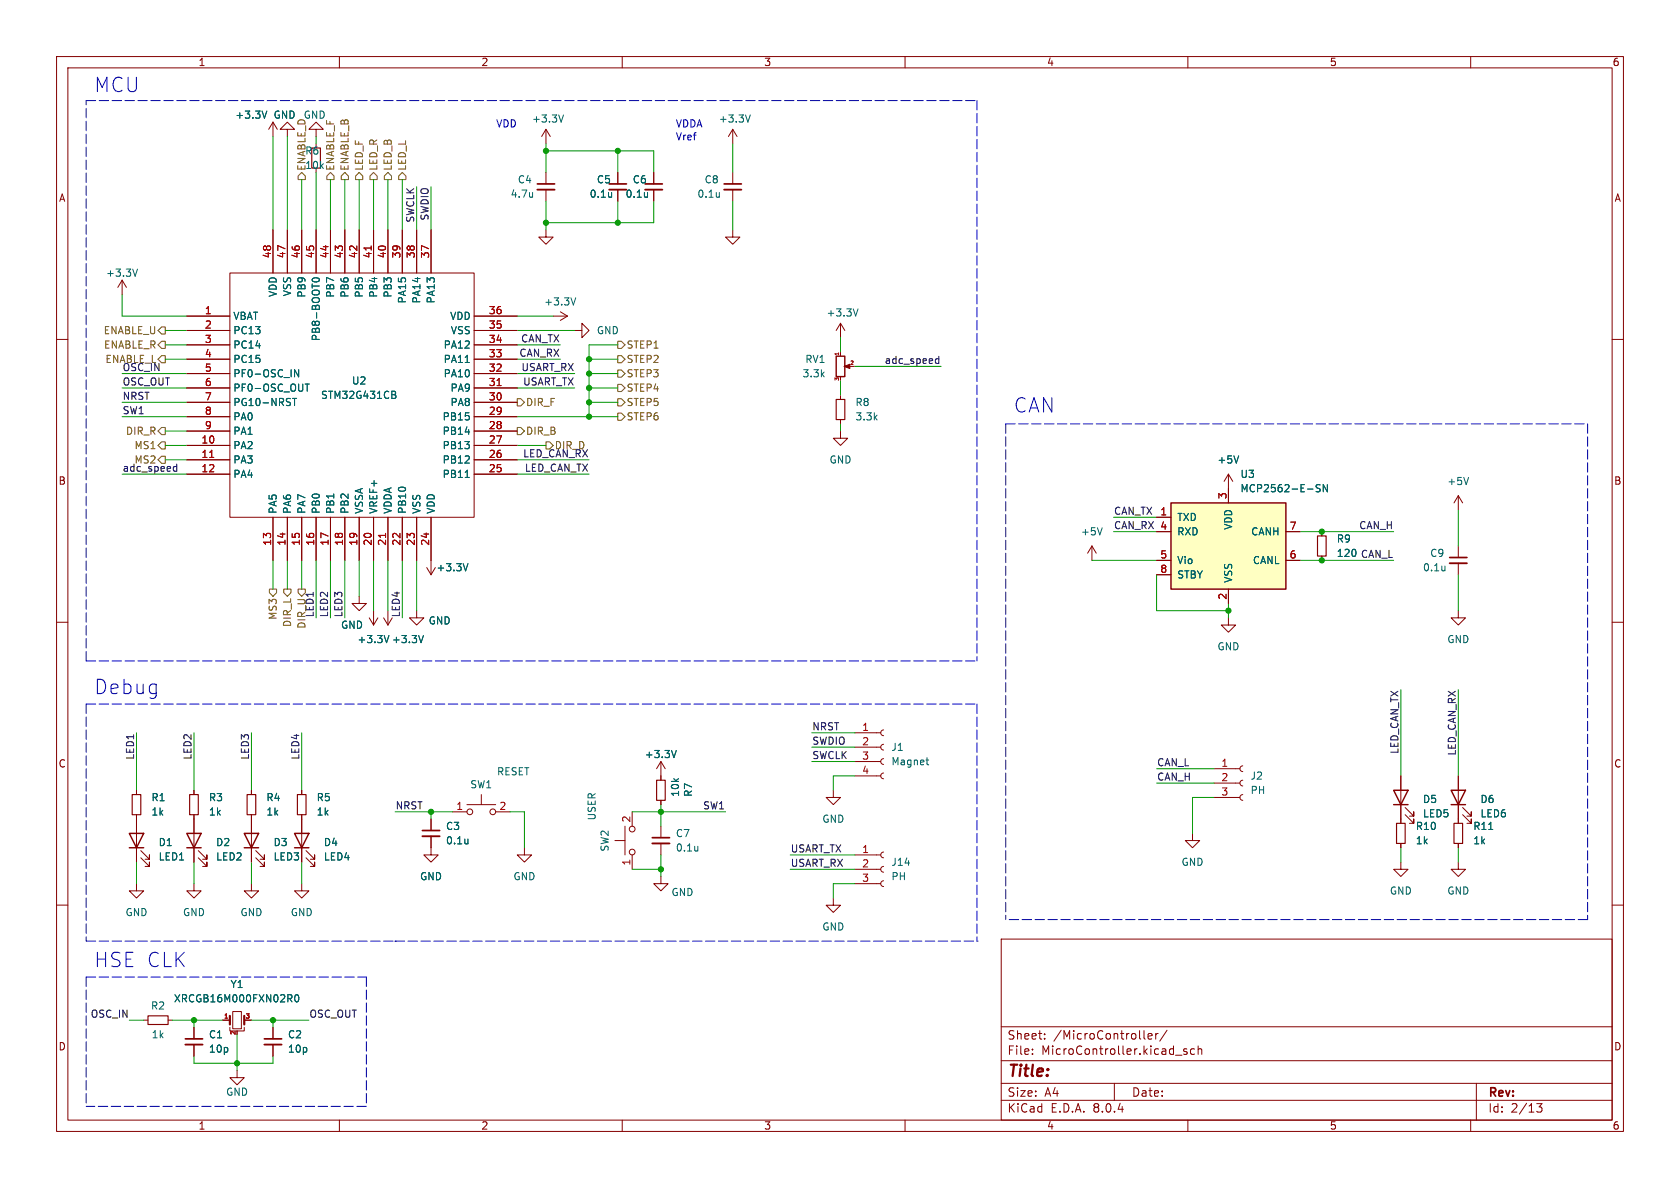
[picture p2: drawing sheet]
<svg xmlns="http://www.w3.org/2000/svg" width="297mm" height="210mm" viewBox="0 0 297 210" stroke-linecap="round" stroke-linejoin="round" font-family="sans-serif">
<g fill="none" stroke="#840000" stroke-width=".18">
<path d="M10 10h277v190h-277zM12 12h273v186h-273zM60 10v2M110 10v2M160 10v2M210 10v2M260 10v2M10 60h2M96.5 40.6v1.3h1.3l-1.3 1.3-1.3-1.3h1.3M148.6 57.2v2.5M148.6 57.2l-.8 1.2M148.6 57.2l.8 1.2"/>
<path d="M285 60h2M148.6 62.2v.7M148.6 66.7v.6M150.1 64.8h1M10 110h2M285 110h2M24.1 139.7v.8M34.3 139.7v.8M53.3 139.7v.8M147.3 139.7v1.3h1.3l-1.3 1.2-1.3-1.2h1.3M151.1 137.2h4.6M151.1 134.6h4.6"/>
<path d="M151.1 132.1h4.6M151.1 129.5h4.6M156.2 136.7l-.3 .1-.2 .4 .2 .3 .3 .2M156.2 134.1l-.3 .2-.2 .3 .2 .4 .3 .1M156.2 131.6l-.3 .1-.2 .4 .2 .3 .3 .2M156.2 129l-.3 .2-.2 .3 .2 .4 .3 .1M214.6 138.4h4.6M214.6 135.9h4.6M219.7 137.9l-.3 .2-.2 .3 .2 .4 .3 .1M219.7 135.4l-.3 .1-.2 .4 .2 .3 .3 .2M247.6 137.2v8.3M10 160h2"/>
<path d="M24.1 156.2v1.3h1.3l-1.3 1.3-1.2-1.3h1.2M24.1 144v.8M34.3 156.2v1.3h1.3l-1.3 1.3-1.3-1.3h1.3M34.3 144v8.4M35.1 151.6l1.5 1.6v-.8v.8h-.8M35.1 150.4l1.5 1.5v-.8v.8h-.8M53.3 144v.8M151.1 156.2h4.6M151.1 153.7h4.6M151.1 151.1h4.6M156.2 155.7l-.3 .2-.2 .3 .2 .4 .3 .1M156.2 153.2l-.3 .1-.2 .4 .2 .3 .3 .2"/>
<path d="M156.2 150.6l-.3 .2-.2 .3 .2 .4 .3 .1M214.6 141h4.6M219.7 140.5l-.3 .1-.2 .4 .2 .3 .3 .2M247.6 152.4v1.3h1.3l-1.3 1.2-1.2-1.2h1.2M247.6 149.1v.8M248.4 144l1.5 1.5v-.7v.7h-.7M248.4 142.7l1.5 1.6v-.8v.8h-.7M285 160h2M177 166h108v32h-108zM60 198v2M110 198v2M160 198v2"/>
<path d="M177 194.5h108M177 191.5h108M177 187.5h108M177 181.5h108M182.5 186.3v.1M182.5 185.5v.1M184.7 183.6v.1M184.7 182.8v.1M197 191.5v3M202.3 183.6l.2 .1M203 183.2l.7-.1-.1-.3-.4-.1-.2 .2v.7h.6M204.3 182.7v1"/>
<path d="M204.7 182.7l-.2 .1-.2 .2M206.3 182.1l-1.3 2M207.8 186.5h1.2M209.8 185.5l-.3-.1-.3 .2 .1 .2 .5 .2v.3h-.6M210 198v2M211.2 185.5l-.5-.1-.2 .3v.4l.1 .2h.6M211.8 185.5l.2-.1 .4 .1 .1 .9M211.8 184.9v1.5M260 198v2M261 191.5v6.5M271.7 195.1h.9l-.5 .6 .4 .1v.7l-.2 .1-.6-.1"/>
</g>
<path d="M151.7 54.6l-.4 1.3M163.7 134.4h.5M163.9 135.1l.3 .1" fill="none" stroke="#006464" stroke-width=".18"/>
<path d="M23.4 140.5h1.5v3.5h-1.5zM33.5 140.5h1.6v3.5h-1.6zM52.6 140.5h1.5v3.5h-1.5zM246.9 145.5h1.5v3.6h-1.5z" fill="none" stroke="#840000" stroke-width=".2"/>
<path d="M149.2 64.8l1-.4v.8l-1-.4h.3z" fill="#840000" stroke="#840000" stroke-width=".18"/>
<path d="M147.8 63h1.6v3.6h-1.6zM246.4 139.7h2.5l-1.3 2.5zM33 147.3h2.6l-1.3 2.6zM33 149.9h2.6M246.4 142.2h2.5" fill="none" stroke="#840000" stroke-width=".25"/>
<path d="M148.3 62.4v.3" fill="none" stroke="#a90000" stroke-width=".18"/>
<path d="M207 88.9h20.3v15.2h-20.3z" fill="#ffffc2"/>
<path d="M207 88.9h20.3v15.2h-20.3zM256.5 139.7h2.6l-1.3 2.5zM22.9 147.3h2.5l-1.3 2.6zM22.9 149.9h2.5M43.2 147.3h2.5l-1.3 2.6zM43.2 149.9h2.5M52.1 147.3h2.5l-1.3 2.6zM52.1 149.9h2.5M256.5 142.2h2.6" fill="none" stroke="#840000" stroke-width=".25"/>
<g fill="none" stroke="#840000" stroke-width=".18">
<path d="M48.3 21.6l-.8 1.3M48.3 21.6v2.5M48.3 21.6l.7 1.3M50.8 22.9h1.3l-1.3-1.3-1.3 1.3h1.3v1.2M55.9 22.9h1.2l-1.2-1.3-1.3 1.3h1.3v1.2M55.9 25.4v.8M96.5 22.9v2.5M96.5 30.5v2M96.5 33.5v2.1M96.5 22.9l-.7 1.2M96.5 22.9l.8 1.2M109.2 30.5v2"/>
<path d="M109.2 33.5v2.1M115.6 30.5v2M115.6 33.5v2.1M129.5 22.9l-.7 1.2M129.5 22.9v2.5M129.5 30.5v2M129.5 33.5v2.1M129.5 22.9l.8 1.2M21.6 49.5l-.8 1.3M21.6 49.5v2.6M21.6 49.5l.8 1.3M33 55.9h7.6"/>
<path d="M33 58.4h7.6M40.6 48.3h43.2v43.1h-43.2zM48.3 40.6v7.7M50.8 40.6v7.7M53.3 40.6v7.7M55.9 40.6v7.7M58.4 40.6v7.7M61 40.6v7.7M63.5 40.6v7.7M66 40.6v7.7M68.6 40.6v7.7M71.1 40.6v7.7"/>
<path d="M73.7 40.6v7.7M76.2 40.6v7.7M83.8 55.9h7.6M83.8 58.4h7.6M97.8 55.9h2.5M99.1 55.1l1.2 .8M100.3 55.9l-1.2 .7M101.6 58.4h1.3v-1.2l1.2 1.2-1.2 1.3v-1.3M129.5 40.6v1.3h1.3l-1.3 1.3-1.2-1.3h1.2M33 78.7h7.6M33 76.2h7.6M33 73.7h7.6"/>
<path d="M33 61h7.6M33 71.1h7.6M33 68.6h7.6M33 66h7.6M33 63.5h7.6M83.8 78.7h7.6M83.8 76.2h7.6M83.8 73.7h7.6M83.8 61h7.6M83.8 71.1h7.6M83.8 68.6h7.6M83.8 66h7.6"/>
<path d="M83.8 63.5h7.6M148.6 76.2v1.3h1.3l-1.3 1.2-1.3-1.2h1.3M148.6 69.9v.7M148.6 74.2v.7M33 81.3h7.6M33 83.8h7.6M48.3 91.4v7.7M50.8 91.4v7.7M53.3 91.4v7.7M55.9 91.4v7.7M58.4 91.4v7.7M61 91.4v7.7"/>
<path d="M63.5 91.4v7.7M66 91.4v7.7M68.6 91.4v7.7M71.1 91.4v7.7M73.7 91.4v7.7M76.2 91.4v10.2M83.8 81.3h7.6M83.8 83.8h7.6M193 96.5l-.7 1.3M193 96.5v2.6M193 96.5l.8 1.3M204.5 91.4h2.5"/>
<path d="M204.5 94h2.5M204.5 99.1h2.5M217.2 83.8v5.1M217.2 83.8l-.8 1.3M217.2 83.8l.7 1.3M227.3 94h2.6M227.3 99.1h2.6M233.7 94v.7M233.7 98.3v.8M257.8 87.6v2.6M257.8 96.5v2.1M257.8 99.6v2"/>
<path d="M257.8 87.6l-.8 1.3M257.8 87.6l.8 1.3M63.5 105.4v1.3h1.3l-1.3 1.3-1.3-1.3h1.3M65.3 109.2l.7 1.3M66 108v2.5M66.8 109.2l-.8 1.3M67.8 109.2l.8 1.3M68.6 108v2.5M69.3 109.2l-.7 1.3M73.7 108v1.2h1.2l-1.2 1.3-1.3-1.3h1.3M75.4 100.3l.8 1.3M77 100.3l-.8 1.3"/>
<path d="M204.5 101.6h2.5M217.2 109.2v1.3h1.2l-1.2 1.3-1.3-1.3h1.3M217.2 104.1v2.6M257.8 108v1.2h1.3l-1.3 1.3-1.3-1.3h1.3M24.1 139.7v.8M34.3 139.7v.8M44.4 139.7v.8M53.3 139.7v.8M116.8 134.6l-.7 1.3M116.8 134.6v3.3M116.8 134.6l.8 1.3M247.6 137.2v2.5"/>
<path d="M257.8 137.2v8.3M24.1 144v8.4M24.9 151.6l1.5 1.6v-.8v.8h-.7M24.9 150.4l1.5 1.5v-.8v.8h-.7M34.3 144v3.3M34.3 149.9v2.5M44.4 156.2v1.3h1.3l-1.3 1.3-1.2-1.3h1.2M44.4 144v8.4M45.2 151.6l1.5 1.6v-.8v.8h-.7M45.2 150.4l1.5 1.5v-.8v.8h-.7M53.3 156.2v1.3h1.3l-1.3 1.3-1.2-1.3h1.2M53.3 144v8.4"/>
<path d="M54.1 151.6l1.5 1.6v-.8v.8h-.7M54.1 150.4l1.5 1.5v-.8v.8h-.7M76.2 147.8v3.3h1.3l-1.3 1.3-1.3-1.3h1.3M76.2 144.8v2M80 143.5h2.5M82.5 142.2h5.1M85.1 140.5v1.7M87.6 143.5h2.6M92.7 149.9v1.2h1.3l-1.3 1.3-1.3-1.3h1.3M108.7 148.6h1.8M110.5 146.1v5M111.8 143.5v2.6"/>
<path d="M111.8 151.1v2.6M116.8 154.9v1.3h1.3l-1.3 1.3-1.2-1.3h1.2M116.8 141.5v.7M116.8 146.1v2M116.8 149.1v2M147.3 158.8v1.2h1.3l-1.3 1.3-1.3-1.3h1.3M210.8 147.3v1.3h1.3l-1.3 1.3-1.3-1.3h1.3M247.6 142.2v3.3M247.6 149.1v.8M257.8 152.4v1.3h1.3l-1.3 1.2-1.3-1.2h1.3M257.8 149.1v.8M258.6 144l1.5 1.5v-.7v.7h-.8"/>
<path d="M258.6 142.7l1.5 1.6v-.8v.8h-.8M41.1 178.8h1.6v3.1h-1.6zM25.4 180.3h.8M29.7 180.3h.8M34.3 181.6v2M34.3 184.7v2M39.4 180.3h1.2M40.6 181.6v.6h2.6v-.6M41.9 189.2v1.3h1.3l-1.3 1.3-1.3-1.3h1.3M43.2 180.3h1.2M48.3 181.6v2M48.3 184.7v2"/>
<circle cx="83.1" cy="143.5" r=".51"/>
<circle cx="87.1" cy="143.5" r=".51"/>
<circle cx="111.8" cy="146.6" r=".51"/>
<circle cx="111.8" cy="150.6" r=".51"/>
</g>
<g fill="none" stroke="#006464" stroke-width=".18">
<path d="M47.2 19.6l-.5 1.3M94.2 34v.9M94.2 34.7l-.1 .1M99.6 20.3l-.4 1.3M108.1 34v.9M108.1 34.7v.1M114.5 34v.9M114.5 34.7l-.1 .1M127.2 34v.9M127.2 34.7l-.1 .1M132.6 20.3l-.4 1.3M24.3 47.6l-.4 1.2"/>
<path d="M55.3 49.3a.75 .75 0 0 1 1.2 .2 .72 .72 0 0 1-1.3-.1zM101.8 52.6l-.4 1.3M51.7 70.4h.7M52.1 70.4v1.3M52.8 65.3v1.3l-.7-1.3v1.3M53.9 67.9h.8M54.3 67.9v1.3M69.3 69.2l.6 .1v.2l-.2 .3M69.3 69.8h.4M69.7 69.8l.3 .2-.1 .3-.6 .1M82.2 64.1h.8M82.2 84.4h.8"/>
<path d="M82.7 99.6l-.4 1.3M194.9 93.3l-.5 1.3M219 80.6l-.4 1.3M233.4 85.7h-.5l-.2 .1v.4l.6 .2 .1 .3-.3 .2h-.4M234.7 85.7v1.2l-.8-1.2v1.2M259.6 84.4l-.4 1.3M68.8 112.3l-.5 1.3M74.9 112.3l-.5 1.3M255.4 100.1v.8M255.4 100.8h.1M119.6 132.7l-.5 1.2M82.7 148.3v.9"/>
<path d="M82.7 149.1h.1M123.4 149.6v.8M123.4 150.3l-.1 .1M263.2 146.6h.7M52.2 176l.2-.2a.68 .68 0 0 1 .4 .7 .68 .68 0 0 1-.4 .6l-.2-.1-.1-.4z"/>
</g>
<path d="M55.1 26.2h1.5v3.5h-1.5zM147.8 70.6h1.6v3.6h-1.6zM232.9 94.7h1.5v3.6h-1.5zM116.1 137.9h1.5v3.6h-1.5zM43.7 140.5h1.5v3.5h-1.5zM257 145.5h1.6v3.6h-1.6zM26.2 179.6h3.5v1.5h-3.5z" fill="none" stroke="#840000" stroke-width=".2"/>
<path d="M95 33.5h3M107.7 33.5h3M114 33.5h3.1M128 33.5h3.1M256.3 99.6h3M74.7 147.8h3M115.3 149.1h3.1M32.8 184.7h3M46.7 184.7h3.1" fill="none" stroke="#840000" stroke-width=".33"/>
<path d="M95 32.5h3M107.7 32.5h3M114 32.5h3.1M128 32.5h3.1M256.3 98.6h3M74.7 146.8h3M115.3 148.1h3.1M32.8 183.6h3M46.7 183.6h3.1" fill="none" stroke="#840000" stroke-width=".3"/>
<path d="M40.6 179.6v1.5M43.2 179.6v1.5" fill="none" stroke="#840000" stroke-width=".38"/>
<path d="M65.6 43.5v.7M87.9 68.2h.7M37.1 80.9h.7M68.2 94.3v.7" fill="none" stroke="#a90000" stroke-width=".18"/>
<g fill="none" stroke="#725600" stroke-width=".18">
<path d="M52.7 31.1l.6-.6 .7 .6v.7h-1.3zM58.4 30.5l.7 .6v.7h-1.3v-.7zM61 30.5l.6 .6v.7h-1.3v-.7zM63.5 30.5l.6 .6v.7h-1.2v-.7zM65.4 31.1l.6-.6 .7 .6v.7h-1.3zM68.6 30.5l.6 .6v.7h-1.3v-.7zM71.1 30.5l.7 .6v.7h-1.3v-.7zM27.9 58.4l.7-.6h.6v1.3h-.6zM27.9 78.7l.7-.6h.6v1.3h-.6zM27.9 76.2l.7-.6h.6v1.2h-.6zM27.9 61l.7-.7h.6v1.3h-.6zM28.6 62.9h.6v1.2h-.6l-.7-.6z"/>
<path d="M91.4 75.6h.7l.6 .6-.6 .6h-.7zM91.4 70.5h.7l.6 .6-.6 .7h-.7zM96.5 78.1h.7l.6 .6-.6 .7h-.7zM109.2 65.4h.7l.6 .6-.6 .7h-.7zM109.2 62.9h.7l.6 .6-.6 .6h-.7zM109.2 60.3h.7l.6 .7-.6 .6h-.7zM109.2 70.5h.7l.6 .6-.6 .7h-.7zM109.2 73h.7l.6 .7-.6 .6h-.7zM109.2 67.9h.7l.6 .7-.6 .6h-.7zM27.9 81.3l.7-.7h.6v1.3h-.6zM47.6 104.1h1.3v.7l-.6 .6-.7-.6zM50.2 104.1h1.2v.7l-.6 .6-.6-.6z"/>
<path d="M52.7 104.1h1.3v.7l-.7 .6-.6-.6z"/>
</g>
<path d="M165.4 64.1l.2 .2 .4-.1M166 63v1.3M166 63.5l-.4-.1-.2 .1M30.7 83.2l.2 .1 .3-.1M31.2 82v1.3M31.2 82.5h-.3l-.2 .1" fill="none" stroke="#0f0f0f" stroke-width=".18"/>
<g fill="none" stroke="#0000c2" stroke-width=".18" stroke-dasharray="1.7 .6">
<path d="M15.2 17.8h157.5M172.7 17.8v99M177.8 74.9v87.7M177.8 74.9h102.9M280.7 74.9v87.7M15.2 116.8h157.5M15.2 116.8v-99M15.2 124.5h157.5M15.2 124.5v41.9M172.7 124.5v41.9M15.2 172.7v22.9M15.2 166.4h54.6"/>
<path d="M15.2 172.7h49.6M64.8 172.7v22.9M69.8 166.4h.1M69.8 166.4h102.9M172.7 166.4h.1M280.7 162.6h-102.9M64.8 195.6h-49.6"/>
</g>
<g fill="none" stroke="#009600" stroke-width=".18">
<path d="M48.3 24.1v16.5M50.8 24.1v16.5M53.3 31.8v8.8M55.9 24.1v1.3M55.9 30.5v10.1M58.4 31.8v8.8M61 31.8v8.8M63.5 31.8v8.8M66 31.8v8.8M68.6 31.8v8.8M71.1 31.8v8.8M73.7 33v7.6"/>
<path d="M76.2 33v7.6M96.5 25.4v5.1M96.5 35.6v5M96.5 26.7h19.1v3.8M109.2 26.7v3.8M109.2 35.6v3.8M115.6 35.6v3.8h-19.1M129.5 25.4v5.1M129.5 35.6v5M21.6 52.1v3.8h11.4M29.2 58.4h3.8M91.4 58.4h10.2"/>
<path d="M91.4 55.9h6.4M148.6 59.7v2.5M21.6 71.1h11.4M21.6 73.7h11.4M21.6 66h11.4M21.6 68.6h11.4M29.2 61h3.8M29.2 63.5h3.8M29.2 76.2h3.8M29.2 78.7h3.8M91.4 61h7.7M91.4 63.5h7.7"/>
<path d="M91.4 73.7h17.8M91.4 66h10.2M91.4 68.6h10.2M91.4 78.7h5.1M104.1 71.1h5.1M104.1 63.5h5.1M104.1 66h5.1M104.1 68.6h5.1M109.2 61h-5.1v12.7M148.6 67.3v2.6M148.6 74.9v1.3M151.1 64.8h15.3"/>
<path d="M21.6 83.8h11.4M29.2 81.3h3.8M48.3 99.1v5M50.8 99.1v5M53.3 99.1v5M55.9 99.1v10.1M58.4 99.1v10.1M61 99.1v10.1M63.5 99.1v6.3M66 99.1v8.9M68.6 99.1v8.9M71.1 99.1v10.1"/>
<path d="M73.7 99.1v8.9M91.4 81.3h12.7M91.4 83.8h12.7M193 99.1h11.5M196.8 94h7.7M196.8 91.4h7.7M229.9 99.1h16.5M229.9 94h16.5M257.8 90.2v6.3M204.5 101.6v6.4h12.7M217.2 106.7v2.5M257.8 101.6v6.4"/>
<path d="M24.1 129.5v10.2M34.3 129.5v10.2M44.4 129.5v10.2M53.3 129.5v10.2M143.5 129.5h7.6M143.5 132.1h7.6M143.5 134.6h7.6M151.1 137.2h-3.8v2.5M204.5 135.9h10.1M204.5 138.4h10.1M247.6 121.9v15.3M257.8 121.9v15.3"/>
<path d="M24.1 152.4v3.8M34.3 152.4v3.8M44.4 152.4v3.8M53.3 152.4v3.8M69.8 143.5h10.2M76.2 143.5v1.3M90.2 143.5h2.5v6.4M111.8 143.5h16.5M111.8 153.7h5M116.8 142.2v3.9M116.8 151.1v3.8M139.7 151.1h11.4"/>
<path d="M139.7 153.7h11.4M151.1 156.2h-3.8v2.6M214.6 141h-3.8v6.3M247.6 149.9v2.5M257.8 149.9v2.5M22.9 180.3h2.5M30.5 180.3h8.9M34.3 180.3v1.3M34.3 186.7v1.3h14v-1.3M41.9 182.9v6.3M44.4 180.3h10.2M48.3 180.3v1.3"/>
</g>
<g fill="#009600" stroke="#009600" stroke-width=".18">
<circle cx="34.3" cy="180.3" r=".46"/>
<circle cx="96.5" cy="39.4" r=".46"/>
<circle cx="116.8" cy="153.7" r=".46"/>
<circle cx="48.3" cy="180.3" r=".46"/>
<circle cx="41.9" cy="188" r=".46"/>
<circle cx="76.2" cy="143.5" r=".46"/>
<circle cx="116.8" cy="143.5" r=".46"/>
<circle cx="104.1" cy="73.7" r=".46"/>
<circle cx="109.2" cy="26.7" r=".46"/>
<circle cx="109.2" cy="39.4" r=".46"/>
<circle cx="104.1" cy="71.1" r=".46"/>
<circle cx="104.1" cy="68.6" r=".46"/>
<circle cx="104.1" cy="66" r=".46"/>
<circle cx="104.1" cy="63.5" r=".46"/>
<circle cx="217.2" cy="108" r=".46"/>
<circle cx="96.5" cy="26.7" r=".46"/>
<circle cx="233.7" cy="99.1" r=".46"/>
<circle cx="233.7" cy="94" r=".46"/>
</g>
<g font-size="3.5" fill="#0000c2">
<text x="16.5" y="16.5">MCU</text>
<text x="179.1" y="73.2">CAN</text>
<text x="16.5" y="122.9">Debug</text>
<text x="16.5" y="171.2">HSE CLK</text>
</g>
<text font-size="2.8" fill="#840000" x="178" y="190.9">Title:</text>
<g font-size="2.1" fill="#840000">
<text x="178" y="184">Sheet:</text>
<text x="186.2" y="184">/MicroController/</text>
<text x="178" y="186.7">File:</text>
<text x="184.1" y="186.7">MicroController.kicad_sch</text>
<text x="178" y="196.9">KiCad</text>
<text x="178" y="194.1">Size:</text>
<text x="184.7" y="194.1">A4</text>
<text x="185.7" y="196.9">E.D.A.</text>
<text x="193.3" y="196.9">8.0.4</text>
<text x="200" y="194.1">Date:</text>
<text x="263" y="194.3">Rev:</text>
<text x="263" y="196.9">Id:</text>
<text x="267.1" y="196.9">2/13</text>
</g>
<g font-size="1.8" fill="#840000">
<text x="35" y="11.9">1</text>
<text x="85" y="11.9">2</text>
<text x="135" y="11.9">3</text>
<text x="185" y="11.9">4</text>
<text x="235" y="11.9">5</text>
<text x="285" y="11.9">6</text>
<text x="10.3" y="35.9">A</text>
<text x="285.3" y="35.9">A</text>
<text x="10.3" y="85.9">B</text>
<text x="285.3" y="85.9">B</text>
<text x="10.3" y="135.9">C</text>
<text x="285.3" y="135.9">C</text>
<text x="10.3" y="185.9">D</text>
<text x="285.3" y="185.9">D</text>
<text x="35" y="199.9">1</text>
<text x="85" y="199.9">2</text>
<text x="135" y="199.9">3</text>
<text x="185" y="199.9">4</text>
<text x="235" y="199.9">5</text>
<text x="285" y="199.9">6</text>
</g>
<g font-size="1.8" fill="#006464">
<text x="41.5" y="21.2">+3.3V</text>
<text x="48.3" y="21.2">GND</text>
<text x="94" y="21.9">+3.3V</text>
<text x="127" y="21.9">+3.3V</text>
<text x="90.2" y="35.2">4.7u</text>
<text x="91.4" y="32.6">C4</text>
<text x="104.1" y="35.2">0.1u</text>
<text x="105.4" y="32.6">C5</text>
<text x="110.5" y="35.2">0.1u</text>
<text x="111.8" y="32.6">C6</text>
<text x="123.2" y="35.2">0.1u</text>
<text x="124.5" y="32.6">C8</text>
<text x="18.6" y="49.1">+3.3V</text>
<text x="49.1" y="52.6" transform="rotate(-90 49.1 52.6)">VDD</text>
<text x="51.7" y="52.5" transform="rotate(-90 51.7 52.5)">VSS</text>
<text x="54.2" y="52.7" transform="rotate(-90 54.2 52.7)">PB9</text>
<text x="59.3" y="52.7" transform="rotate(-90 59.3 52.7)">PB7</text>
<text x="61.8" y="52.7" transform="rotate(-90 61.8 52.7)">PB6</text>
<text x="64.4" y="52.7" transform="rotate(-90 64.4 52.7)">PB5</text>
<text x="66.9" y="52.7" transform="rotate(-90 66.9 52.7)">PB4</text>
<text x="69.4" y="52.7" transform="rotate(-90 69.4 52.7)">PB3</text>
<text x="72" y="53.7" transform="rotate(-90 72 53.7)">PA15</text>
<text x="74.5" y="53.7" transform="rotate(-90 74.5 53.7)">PA14</text>
<text x="77.1" y="53.7" transform="rotate(-90 77.1 53.7)">PA13</text>
<text x="41.1" y="56.7">VBAT</text>
<text x="41.1" y="59.3">PC13</text>
<text x="79.5" y="56.7">VDD</text>
<text x="79.6" y="59.3">VSS</text>
<text x="96.1" y="54.2">+3.3V</text>
<text x="105.4" y="59.3">GND</text>
<text x="146" y="56.2">+3.3V</text>
<text x="41.1" y="61.8">PC14</text>
<text x="41.1" y="64.4">PC15</text>
<text x="56.7" y="60.4" transform="rotate(-90 56.7 60.4)">PB8-BOOT0</text>
<text x="78.3" y="64.4">PA11</text>
<text x="78.3" y="61.8">PA12</text>
<text x="142.3" y="64.4">RV1</text>
<text x="41.1" y="66.9">PF0-OSC_IN</text>
<text x="41.1" y="69.4">PF0-OSC_OUT</text>
<text x="41.1" y="72">PG10-NRST</text>
<text x="56.7" y="70.7">STM32G431CB</text>
<text x="62.1" y="68.2">U2</text>
<text x="78.3" y="66.9">PA10</text>
<text x="79.5" y="72">PA8</text>
<text x="79.5" y="69.4">PA9</text>
<text x="141.8" y="66.9">3.3k</text>
<text x="151.1" y="72">R8</text>
<text x="41.1" y="74.5">PA0</text>
<text x="41.1" y="77.1">PA1</text>
<text x="78.1" y="77.1">PB14</text>
<text x="78.1" y="74.5">PB15</text>
<text x="151.1" y="74.5">3.3k</text>
<text x="41.1" y="79.6">PA2</text>
<text x="41.1" y="82.1">PA3</text>
<text x="78.1" y="82.1">PB12</text>
<text x="78.1" y="79.6">PB13</text>
<text x="146.6" y="82.1">GND</text>
<text x="215.1" y="82.1">+5V</text>
<text x="41.1" y="84.7">PA4</text>
<text x="78.1" y="84.7">PB11</text>
<text x="219.2" y="84.7">U3</text>
<text x="219.2" y="87.2">MCP2562-E-SN</text>
<text x="255.8" y="86">+5V</text>
<text x="49.1" y="90.9" transform="rotate(-90 49.1 90.9)">PA5</text>
<text x="51.7" y="90.9" transform="rotate(-90 51.7 90.9)">PA6</text>
<text x="54.2" y="90.9" transform="rotate(-90 54.2 90.9)">PA7</text>
<text x="56.7" y="90.9" transform="rotate(-90 56.7 90.9)">PB0</text>
<text x="59.3" y="90.9" transform="rotate(-90 59.3 90.9)">PB1</text>
<text x="61.8" y="90.9" transform="rotate(-90 61.8 90.9)">PB2</text>
<text x="64.4" y="90.9" transform="rotate(-90 64.4 90.9)">VSSA</text>
<text x="66.9" y="90.9" transform="rotate(-90 66.9 90.9)">VREF+</text>
<text x="69.4" y="90.9" transform="rotate(-90 69.4 90.9)">VDDA</text>
<text x="72" y="90.9" transform="rotate(-90 72 90.9)">PB10</text>
<text x="74.5" y="90.9" transform="rotate(-90 74.5 90.9)">VSS</text>
<text x="77.1" y="90.9" transform="rotate(-90 77.1 90.9)">VDD</text>
<text x="191" y="94.8">+5V</text>
<text x="208" y="92.3">TXD</text>
<text x="208" y="94.8">RXD</text>
<text x="218" y="93.7" transform="rotate(-90 218 93.7)">VDD</text>
<text x="221.1" y="94.8">CANH</text>
<text x="77.1" y="101.2">+3.3V</text>
<text x="208" y="99.9">Vio</text>
<text x="221.4" y="99.9">CANL</text>
<text x="236.2" y="96.1">R9</text>
<text x="236.2" y="98.7">120</text>
<text x="251.5" y="101.2">0.1u</text>
<text x="252.7" y="98.7">C9</text>
<text x="208" y="102.5">STBY</text>
<text x="218" y="103.1" transform="rotate(-90 218 103.1)">VSS</text>
<text x="60.2" y="111.4">GND</text>
<text x="63.1" y="113.9">+3.3V</text>
<text x="69.2" y="113.9">+3.3V</text>
<text x="75.7" y="110.6">GND</text>
<text x="255.8" y="113.9">GND</text>
<text x="215.1" y="115.2">GND</text>
<text x="87.8" y="137.3">RESET</text>
<text x="113.9" y="134.2">+3.3V</text>
<text x="157.5" y="132.9">J1</text>
<text x="157.5" y="135.5">Magnet</text>
<text x="26.7" y="141.8">R1</text>
<text x="36.8" y="141.8">R3</text>
<text x="47" y="141.8">R4</text>
<text x="55.9" y="141.8">R5</text>
<text x="83" y="139.5">SW1</text>
<text x="120.2" y="141" transform="rotate(-90 120.2 141)">10k</text>
<text x="122.6" y="141" transform="rotate(-90 122.6 141)">R7</text>
<text x="221" y="138">J2</text>
<text x="221" y="140.6">PH</text>
<text x="251.5" y="142.2">D5</text>
<text x="261.6" y="142.2">D6</text>
<text x="26.7" y="144.4">1k</text>
<text x="27.9" y="149.8">D1</text>
<text x="36.8" y="144.4">1k</text>
<text x="38.1" y="149.8">D2</text>
<text x="47" y="144.4">1k</text>
<text x="48.3" y="149.8">D3</text>
<text x="55.9" y="144.4">1k</text>
<text x="57.2" y="149.8">D4</text>
<text x="78.7" y="146.9">C3</text>
<text x="78.7" y="149.5">0.1u</text>
<text x="105.5" y="145.1" transform="rotate(-90 105.5 145.1)">USER</text>
<text x="119.4" y="148.2">C7</text>
<text x="145.3" y="145.6">GND</text>
<text x="250.2" y="146.9">R10</text>
<text x="250.2" y="149.5">1k</text>
<text x="251.5" y="144.7">LED5</text>
<text x="260.4" y="146.9">R11</text>
<text x="260.4" y="149.5">1k</text>
<text x="261.6" y="144.7">LED6</text>
<text x="27.9" y="152.3">LED1</text>
<text x="38.1" y="152.3">LED2</text>
<text x="48.3" y="152.3">LED3</text>
<text x="57.2" y="152.3">LED4</text>
<text x="74.2" y="155.8">GND</text>
<text x="90.7" y="155.8">GND</text>
<text x="107.8" y="150.6" transform="rotate(-90 107.8 150.6)">SW2</text>
<text x="119.4" y="150.7">0.1u</text>
<text x="157.5" y="155.8">PH</text>
<text x="157.5" y="153.3">J14</text>
<text x="208.8" y="153.3">GND</text>
<text x="118.6" y="158.6">GND</text>
<text x="245.6" y="158.3">GND</text>
<text x="255.8" y="158.3">GND</text>
<text x="22.1" y="162.2">GND</text>
<text x="32.3" y="162.2">GND</text>
<text x="42.4" y="162.2">GND</text>
<text x="51.3" y="162.2">GND</text>
<text x="145.3" y="164.7">GND</text>
<text x="26.6" y="178.7">R2</text>
<text x="30.7" y="177.4">XRCGB16M000FXN02R0</text>
<text x="40.7" y="174.9">Y1</text>
<text x="26.7" y="183.7">1k</text>
<text x="36.8" y="183.7">C1</text>
<text x="50.8" y="183.7">C2</text>
<text x="36.8" y="186.3">10p</text>
<text x="50.8" y="186.3">10p</text>
<text x="39.9" y="193.9">GND</text>
</g>
<g font-size="1.8" fill="#725600">
<text x="53.6" y="21.2">GND</text>
<text x="53.9" y="27.5">R6</text>
<text x="53.9" y="30.1">10k</text>
<text x="54.2" y="30.3" transform="rotate(-90 54.2 30.3)">ENABLE_D</text>
<text x="59.3" y="30.3" transform="rotate(-90 59.3 30.3)">ENABLE_F</text>
<text x="61.8" y="30.3" transform="rotate(-90 61.8 30.3)">ENABLE_B</text>
<text x="64.4" y="30.3" transform="rotate(-90 64.4 30.3)">LED_F</text>
<text x="66.9" y="30.3" transform="rotate(-90 66.9 30.3)">LED_R</text>
<text x="69.4" y="30.3" transform="rotate(-90 69.4 30.3)">LED_B</text>
<text x="72" y="30.3" transform="rotate(-90 72 30.3)">LED_L</text>
<text x="18.2" y="59.3">ENABLE_U</text>
<text x="18.3" y="61.8">ENABLE_R</text>
<text x="18.5" y="64.4">ENABLE_L</text>
<text x="110.7" y="64.4">STEP2</text>
<text x="110.7" y="61.8">STEP1</text>
<text x="92.9" y="72">DIR_F</text>
<text x="110.7" y="66.9">STEP3</text>
<text x="110.7" y="72">STEP5</text>
<text x="110.7" y="69.4">STEP4</text>
<text x="22.2" y="77.1">DIR_R</text>
<text x="92.9" y="77.1">DIR_B</text>
<text x="110.7" y="74.5">STEP6</text>
<text x="23.7" y="79.6">MS1</text>
<text x="49.1" y="109.7" transform="rotate(-90 49.1 109.7)">MS3</text>
<text x="51.7" y="110.9" transform="rotate(-90 51.7 110.9)">DIR_L</text>
<text x="54.2" y="111.2" transform="rotate(-90 54.2 111.2)">DIR_U</text>
</g>
<g font-size="1.8" fill="#0000c2">
<text x="87.6" y="22.6">VDD</text>
<text x="119.4" y="22.6">VDDA</text>
<text x="119.4" y="24.9">Vref</text>
</g>
<g font-size="1.8" fill="#0f0f0f">
<text x="73.3" y="39.5" transform="rotate(-90 73.3 39.5)">SWCLK</text>
<text x="75.9" y="39.1" transform="rotate(-90 75.9 39.1)">SWDIO</text>
<text x="21.6" y="65.7">OSC_IN</text>
<text x="91.7" y="63.2">CAN_RX</text>
<text x="92" y="60.6">CAN_TX</text>
<text x="92.1" y="65.7">USART_RX</text>
<text x="156.3" y="64.4">adc_speed</text>
<text x="21.6" y="68.2">OSC_OUT</text>
<text x="21.6" y="70.8">NRST</text>
<text x="92.4" y="68.2">USART_TX</text>
<text x="21.6" y="73.3">SW1</text>
<text x="21.6" y="83.5">adc_speed</text>
<text x="23.7" y="82.1">MS2</text>
<text x="92.4" y="80.9">LED_CAN_RX</text>
<text x="92.7" y="83.5">LED_CAN_TX</text>
<text x="98" y="79.6">DIR_D</text>
<text x="196.8" y="93.6">CAN_RX 4</text>
<text x="196.8" y="91.1">CAN_TX 1</text>
<text x="240.2" y="93.6">CAN_H</text>
<text x="240.5" y="98.7">CAN_L</text>
<text x="55.5" y="109.2" transform="rotate(-90 55.5 109.2)">LED1</text>
<text x="58.1" y="109.2" transform="rotate(-90 58.1 109.2)">LED2</text>
<text x="60.6" y="109.2" transform="rotate(-90 60.6 109.2)">LED3</text>
<text x="70.8" y="109.2" transform="rotate(-90 70.8 109.2)">LED4</text>
<text x="143.5" y="131.7">SWDIO</text>
<text x="143.5" y="129.2">NRST</text>
<text x="23.8" y="134.4" transform="rotate(-90 23.8 134.4)">LED1</text>
<text x="33.9" y="134.4" transform="rotate(-90 33.9 134.4)">LED2</text>
<text x="44.1" y="134.4" transform="rotate(-90 44.1 134.4)">LED3</text>
<text x="53" y="134.4" transform="rotate(-90 53 134.4)">LED4</text>
<text x="143.5" y="134.3">SWCLK</text>
<text x="204.5" y="135.5">CAN_L</text>
<text x="247.3" y="133.4" transform="rotate(-90 247.3 133.4)">LED_CAN_TX</text>
<text x="257.5" y="133.7" transform="rotate(-90 257.5 133.7)">LED_CAN_RX</text>
<text x="69.8" y="143.2">NRST</text>
<text x="124.2" y="143.2">SW1</text>
<text x="204.5" y="138.1">CAN_H</text>
<text x="139.7" y="153.3">USART_RX</text>
<text x="139.7" y="150.8">USART_TX</text>
<text x="15.9" y="180">OSC_IN</text>
<text x="54.6" y="180">OSC_OUT</text>
</g>
<g font-size="1.8" fill="#a90000">
<text x="48" y="45.8" transform="rotate(-90 48 45.8)">48</text>
<text x="50.5" y="45.8" transform="rotate(-90 50.5 45.8)">47</text>
<text x="53.1" y="45.8" transform="rotate(-90 53.1 45.8)">46</text>
<text x="55.6" y="45.8" transform="rotate(-90 55.6 45.8)">45</text>
<text x="58.2" y="45.8" transform="rotate(-90 58.2 45.8)">44</text>
<text x="60.7" y="45.8" transform="rotate(-90 60.7 45.8)">43</text>
<text x="63.2" y="45.8" transform="rotate(-90 63.2 45.8)">42</text>
<text x="65.8" y="45.8" transform="rotate(-90 65.8 45.8)">41</text>
<text x="68.3" y="45.8" transform="rotate(-90 68.3 45.8)">40</text>
<text x="70.9" y="45.8" transform="rotate(-90 70.9 45.8)">39</text>
<text x="73.4" y="45.8" transform="rotate(-90 73.4 45.8)">38</text>
<text x="75.9" y="45.8" transform="rotate(-90 75.9 45.8)">37</text>
<text x="36.1" y="55.6">1</text>
<text x="36.1" y="58.2">2</text>
<text x="86.3" y="58.2">35</text>
<text x="86.3" y="55.6">36</text>
<text x="36.1" y="60.7">3</text>
<text x="36.1" y="63.2">4</text>
<text x="36.1" y="65.8">5</text>
<text x="86.3" y="65.8">32</text>
<text x="86.3" y="63.2">33</text>
<text x="86.3" y="60.7">34</text>
<text x="36.1" y="68.3">6</text>
<text x="36.1" y="70.9">7</text>
<text x="86.3" y="70.9">30</text>
<text x="86.3" y="68.3">31</text>
<text x="36.1" y="73.4">8</text>
<text x="36.1" y="75.9">9</text>
<text x="86.3" y="75.9">28</text>
<text x="86.3" y="73.4">29</text>
<text x="35.5" y="78.5">10</text>
<text x="35.5" y="81">11</text>
<text x="35.5" y="83.6">12</text>
<text x="86.3" y="83.6">25</text>
<text x="86.3" y="81">26</text>
<text x="86.3" y="78.5">27</text>
<text x="216.9" y="88.3" transform="rotate(-90 216.9 88.3)">3</text>
<text x="205" y="91.2">1</text>
<text x="205" y="93.7">4</text>
<text x="227.9" y="93.7">7</text>
<text x="48" y="96.6" transform="rotate(-90 48 96.6)">13</text>
<text x="50.5" y="96.6" transform="rotate(-90 50.5 96.6)">14</text>
<text x="53.1" y="96.6" transform="rotate(-90 53.1 96.6)">15</text>
<text x="55.6" y="96.6" transform="rotate(-90 55.6 96.6)">16</text>
<text x="58.2" y="96.6" transform="rotate(-90 58.2 96.6)">17</text>
<text x="60.7" y="96.6" transform="rotate(-90 60.7 96.6)">18</text>
<text x="63.2" y="96.6" transform="rotate(-90 63.2 96.6)">19</text>
<text x="65.8" y="96.6" transform="rotate(-90 65.8 96.6)">20</text>
<text x="68.3" y="96.6" transform="rotate(-90 68.3 96.6)">21</text>
<text x="70.9" y="96.6" transform="rotate(-90 70.9 96.6)">22</text>
<text x="73.4" y="96.6" transform="rotate(-90 73.4 96.6)">23</text>
<text x="75.9" y="96.6" transform="rotate(-90 75.9 96.6)">24</text>
<text x="205" y="98.8">5</text>
<text x="205" y="101.3">8</text>
<text x="227.9" y="98.8">6</text>
<text x="216.9" y="106.1" transform="rotate(-90 216.9 106.1)">2</text>
<text x="152.3" y="129.3">1</text>
<text x="152.3" y="131.8">2</text>
<text x="152.3" y="134.4">3</text>
<text x="152.3" y="136.9">4</text>
<text x="215.8" y="135.6">1</text>
<text x="80.6" y="143.3">1</text>
<text x="88.2" y="143.3">2</text>
<text x="215.8" y="138.2">2</text>
<text x="215.8" y="140.7">3</text>
<text x="111.5" y="145.5" transform="rotate(-90 111.5 145.5)">2</text>
<text x="111.5" y="153.1" transform="rotate(-90 111.5 153.1)">1</text>
<text x="152.3" y="150.9">1</text>
<text x="152.3" y="153.4">2</text>
<text x="152.3" y="156">3</text>
</g>
<g font-size="1.1" fill="#a90000">
<text x="39.5" y="180.1">1</text>
<text x="41.7" y="183.1" transform="rotate(-90 41.7 183.1)">2</text>
<text x="43.3" y="180.1">3</text>
</g>
<g font-size=".9" fill="#a90000">
<text x="148.3" y="63" transform="rotate(-90 148.3 63)">1</text>
<text x="150.2" y="64.5">2</text>
<text x="148.3" y="67.5" transform="rotate(-90 148.3 67.5)">3</text>
</g>
</svg>
